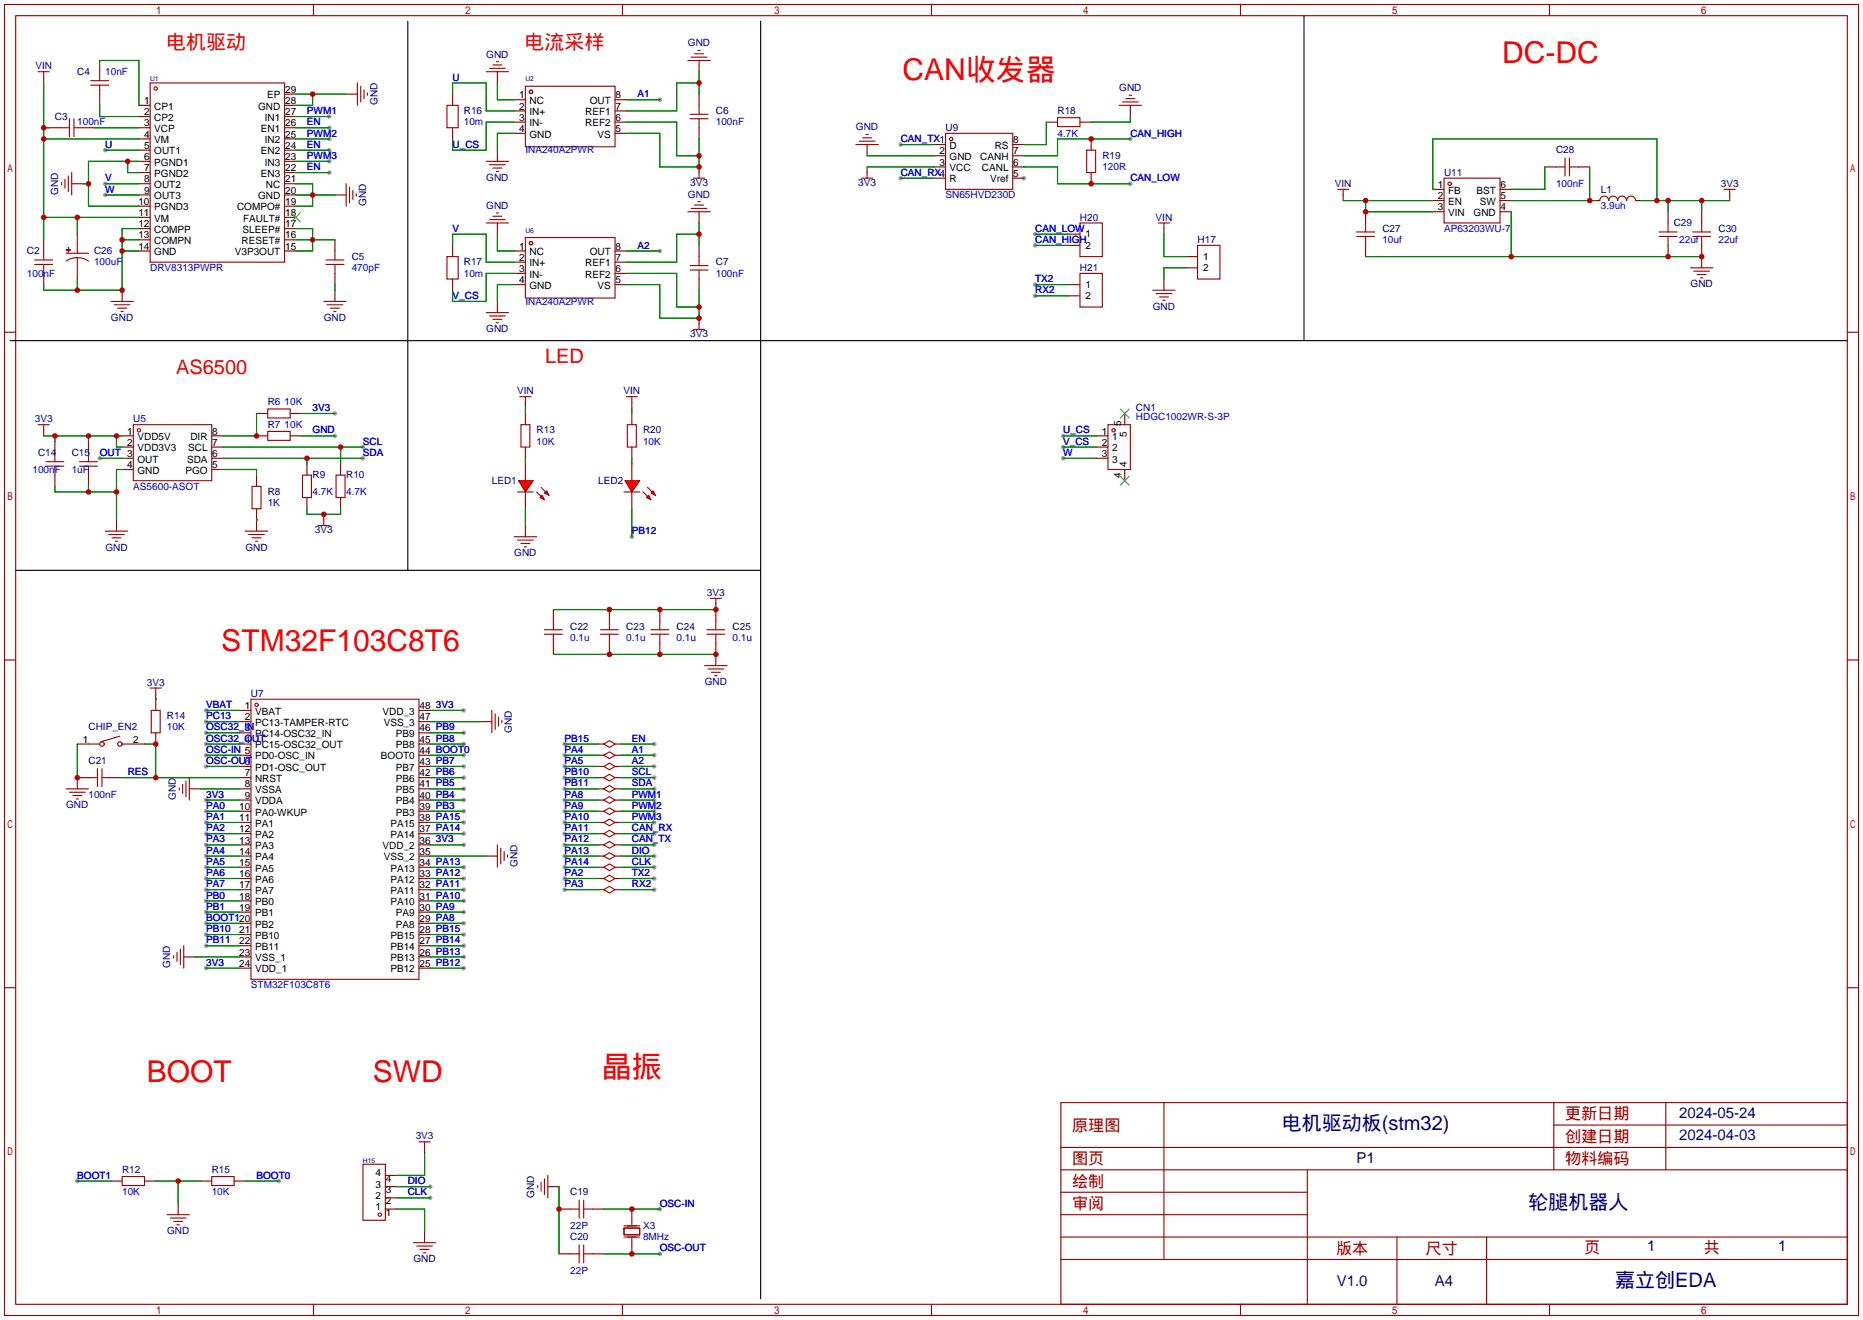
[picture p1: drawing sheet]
<svg xmlns="http://www.w3.org/2000/svg" width="422mm" height="299mm" viewBox="0 0 422 299" stroke-linecap="round" stroke-linejoin="round" font-family="sans-serif">
<g fill="#999">
<circle cx="232.2" cy="40.4" r=".51"/>
<circle cx="23.9" cy="34" r=".51"/>
<circle cx="23.9" cy="41.7" r=".51"/>
<circle cx="23.9" cy="44.2" r=".51"/>
<circle cx="74.7" cy="26.4" r=".51"/>
<circle cx="74.7" cy="29" r=".51"/>
<circle cx="74.7" cy="31.5" r=".51"/>
<circle cx="74.7" cy="34" r=".51"/>
<circle cx="74.7" cy="36.6" r=".51"/>
<circle cx="74.7" cy="39.1" r=".51"/>
<circle cx="149.6" cy="22.6" r=".51"/>
<circle cx="149.6" cy="56.9" r=".51"/>
<circle cx="75.9" cy="93.7" r=".51"/>
<circle cx="75.9" cy="98.8" r=".51"/>
<circle cx="82.3" cy="101.3" r=".51"/>
<circle cx="82.3" cy="103.9" r=".51"/>
<circle cx="241" cy="98.8" r=".51"/>
<circle cx="241" cy="101.3" r=".51"/>
<circle cx="241" cy="103.9" r=".51"/>
<circle cx="22.6" cy="103.9" r=".51"/>
<circle cx="46.7" cy="161" r=".51"/>
<circle cx="46.7" cy="163.6" r=".51"/>
<circle cx="46.7" cy="166.1" r=".51"/>
<circle cx="46.7" cy="168.7" r=".51"/>
<circle cx="46.7" cy="171.2" r=".51"/>
<circle cx="46.7" cy="173.7" r=".51"/>
<circle cx="46.7" cy="181.4" r=".51"/>
<circle cx="46.7" cy="183.9" r=".51"/>
<circle cx="46.7" cy="186.4" r=".51"/>
<circle cx="46.7" cy="189" r=".51"/>
<circle cx="46.7" cy="191.5" r=".51"/>
<circle cx="46.7" cy="206.8" r=".51"/>
<circle cx="46.7" cy="209.3" r=".51"/>
<circle cx="46.7" cy="211.8" r=".51"/>
<circle cx="46.7" cy="214.4" r=".51"/>
<circle cx="46.7" cy="219.5" r=".51"/>
<circle cx="105.2" cy="219.5" r=".51"/>
<circle cx="105.2" cy="216.9" r=".51"/>
<circle cx="105.2" cy="214.4" r=".51"/>
<circle cx="105.2" cy="211.8" r=".51"/>
<circle cx="105.2" cy="209.3" r=".51"/>
<circle cx="105.2" cy="206.8" r=".51"/>
<circle cx="105.2" cy="204.2" r=".51"/>
<circle cx="105.2" cy="201.7" r=".51"/>
<circle cx="105.2" cy="199.1" r=".51"/>
<circle cx="105.2" cy="196.6" r=".51"/>
<circle cx="105.2" cy="191.5" r=".51"/>
<circle cx="105.2" cy="189" r=".51"/>
<circle cx="105.2" cy="186.4" r=".51"/>
<circle cx="105.2" cy="183.9" r=".51"/>
<circle cx="105.2" cy="181.4" r=".51"/>
<circle cx="105.2" cy="176.3" r=".51"/>
<circle cx="105.2" cy="173.7" r=".51"/>
<circle cx="105.2" cy="171.2" r=".51"/>
<circle cx="105.2" cy="168.7" r=".51"/>
<circle cx="105.2" cy="166.1" r=".51"/>
<circle cx="105.2" cy="161" r=".51"/>
<circle cx="46.7" cy="194.1" r=".51"/>
<circle cx="46.7" cy="196.6" r=".51"/>
<circle cx="46.7" cy="199.1" r=".51"/>
<circle cx="46.7" cy="201.7" r=".51"/>
<circle cx="46.7" cy="204.2" r=".51"/>
<circle cx="105.2" cy="178.8" r=".51"/>
<circle cx="149.6" cy="274.1" r=".51"/>
<circle cx="149.6" cy="284.2" r=".51"/>
<circle cx="63.2" cy="267.7" r=".51"/>
<circle cx="17.5" cy="267.7" r=".51"/>
<circle cx="128" cy="194.1" r=".51"/>
<circle cx="128" cy="196.6" r=".51"/>
<circle cx="148.3" cy="194.1" r=".51"/>
<circle cx="148.3" cy="196.6" r=".51"/>
<circle cx="97.5" cy="269" r=".51"/>
<circle cx="97.5" cy="271.5" r=".51"/>
<circle cx="148.3" cy="171.2" r=".51"/>
<circle cx="148.3" cy="173.7" r=".51"/>
<circle cx="148.3" cy="176.3" r=".51"/>
<circle cx="148.3" cy="178.8" r=".51"/>
<circle cx="148.3" cy="183.9" r=".51"/>
<circle cx="148.3" cy="186.4" r=".51"/>
<circle cx="148.3" cy="168.7" r=".51"/>
<circle cx="128" cy="168.7" r=".51"/>
<circle cx="128" cy="171.2" r=".51"/>
<circle cx="128" cy="173.7" r=".51"/>
<circle cx="128" cy="176.3" r=".51"/>
<circle cx="128" cy="178.8" r=".51"/>
<circle cx="128" cy="181.4" r=".51"/>
<circle cx="128" cy="183.9" r=".51"/>
<circle cx="128" cy="186.4" r=".51"/>
<circle cx="148.3" cy="181.4" r=".51"/>
<circle cx="204.2" cy="32.8" r=".51"/>
<circle cx="204.2" cy="40.4" r=".51"/>
<circle cx="256.3" cy="31.5" r=".51"/>
<circle cx="256.3" cy="41.7" r=".51"/>
<circle cx="148.3" cy="189" r=".51"/>
<circle cx="148.3" cy="191.5" r=".51"/>
<circle cx="128" cy="189" r=".51"/>
<circle cx="128" cy="191.5" r=".51"/>
<circle cx="148.3" cy="199.1" r=".51"/>
<circle cx="148.3" cy="201.7" r=".51"/>
<circle cx="128" cy="199.1" r=".51"/>
<circle cx="128" cy="201.7" r=".51"/>
<circle cx="234.7" cy="53.1" r=".51"/>
<circle cx="234.7" cy="55.6" r=".51"/>
<circle cx="234.7" cy="64.5" r=".51"/>
<circle cx="234.7" cy="67.1" r=".51"/>
<circle cx="143.3" cy="121.7" r=".51"/>
</g>
<g fill="none" stroke="#a10000" stroke-width=".25">
<path d="M1 1h420.4v297.2h-420.4zM3.6 3.6h415.2v292.1h-415.2zM8.6 16.3h2.6M9.9 16.3v1.2M20.6 19.3h4M20.6 18.3h4M22.6 16.3v2M22.6 19.3v2M34 18.8h30.5v40.6h-30.5zM71.1 1v2.6M81 18.8v5.1M81.8 19.6v3.5"/>
<path d="M110.2 16.3h5.1M111 15.5h3.6M111.8 14.7h2M112.5 14h.5M119.1 19.6h20.3v13.7h-20.3zM141.1 1v2.6M156 13.7h5M156.7 13h3.6M157.5 12.2h2M158.2 11.4h.5M211.2 1v2.6M281.3 1v2.6"/>
<path d="M351.3 1v2.6M13.7 29h2M15.5 39.9v3.5M15.7 26.9v4.1M16.3 39.1v5.1M16.8 29h2M16.8 26.9v4.1M82.5 20.3v2.1M83.3 21.1v.5M110.2 36.6h5.1M111 37.3h3.6M111.8 38.1h2"/>
<path d="M112.5 38.9h.5M156.5 25.9h4M156.5 26.9h4M158.5 23.9v2M158.5 26.9v2.1M158.5 39.1v1.3M7.9 59.9h4M7.9 58.9h4M9.9 56.9v2M9.9 59.9v2.1M14 41.4v.5M14.7 40.6v2.1"/>
<path d="M73.9 59.9h4.1M73.9 58.9h4.1M75.9 56.9v2M75.9 59.9v2.1M78.5 41.7v5M79.2 42.4v3.6M80 43.2v2M80.8 43.9v.6M110.2 50.5h5.1M111 49.8h3.6M111.8 49h2M112.5 48.3h.5"/>
<path d="M119.1 53.8h20.3v13.8h-20.3zM156 48h5M156.7 47.2h3.6M157.2 40.4h2.6M157.5 46.5h2M158.2 45.7h.5M158.5 58.2v2M1 75.3h2.6M25.1 68.3h5.1M25.9 69.1h3.6M26.7 69.9h2M27.4 70.6h.5"/>
<path d="M73.4 68.3h5.1M74.2 69.1h3.5M74.9 69.9h2.1M75.7 70.6h.5M110.2 70.9h5.1M111 71.6h3.6M111.8 72.4h2M112.5 73.2h.5M156.5 60.2h4M156.5 61.2h4M157.2 74.7h2.6M158.5 61.2v2"/>
<path d="M158.5 73.4v1.3M418.8 75.3h2.6M8.6 96.3h2.6M9.9 96.3v1.2M30.2 96.3h17.8v12.7h-17.8zM60.7 92.7h5.1v2h-5.1zM60.7 97.8h5.1v2h-5.1zM117.9 89.9h2.5M118.1 96.3h2v5h-2zM119.1 89.9v1.3M10.4 105.7h4.1M10.4 104.6h4.1"/>
<path d="M12.4 102.6v2M12.4 105.7v2M18 105.7h4.1M18 104.6h4.1M20.1 102.6v2M20.1 105.7v2M57.1 110.2h2.1v5.1h-2.1zM68.6 107.7h2v5.1h-2zM72.1 119.1h2.6M73.4 117.9v1.2M76.2 107.7h2v5.1h-2zM117.3 111.5h3.6"/>
<path d="M23.9 120.4h5.1M24.6 121.2h3.6M25.4 121.9h2M26.2 122.7h.5M55.6 120.4h5.1M56.4 121.2h3.5M57.1 121.9h2.1M57.9 122.7h.5M1 149.6h2.6M418.8 149.6h2.6M1 223.9h2.6M418.8 223.9h2.6"/>
<path d="M240.5 249.9h178.3v45.8h-178.3zM263.9 249.9v35.6M352.3 249.9v15.3M352.3 255h66.5M377.7 249.9v15.3M240.5 270.3h55.9M240.5 265.2h178.3M240.5 275.3h55.9M240.5 260.1h178.3M296.4 265.2v30.5M71.1 295.7v2.5M141.1 295.7v2.5"/>
<path d="M211.2 295.7v2.5M240.5 285.5h178.3M240.5 280.4h178.3M281.3 295.7v2.5M316.7 280.4v15.3M337.1 280.4v15.3M351.3 295.7v2.5"/>
<circle cx="35.3" cy="20.1" r=".38"/>
<circle cx="120.4" cy="20.8" r=".38"/>
<circle cx="120.4" cy="55.1" r=".38"/>
<circle cx="31.5" cy="97.5" r=".38"/>
</g>
<g fill="none" stroke="#870000" stroke-width=".25">
<path d="M9.9 17.5v1.3M22.6 13.7v2.6M112.8 16.3v2.5M158.5 13.7v2.6M11.2 29h2.5M18.8 29h2.5M22.6 21.3v2.6M31.5 23.9h2.5M31.5 26.4h2.5M31.5 29h2.5M31.5 31.5h2.5M31.5 34h2.5"/>
<path d="M31.5 36.6h2.5M31.5 39.1h2.5M64.5 23.9h2.6M64.5 26.4h2.6M64.5 29h2.6M64.5 31.5h2.6M64.5 34h2.6M64.5 36.6h2.6M64.5 39.1h2.6M64.5 21.3h2.6M78.5 21.3h2.5M112.8 34v2.6"/>
<path d="M116.6 22.6h2.5M116.6 25.1h2.5M116.6 27.7h2.5M116.6 30.2h2.5M139.4 22.6h2.6M139.4 25.1h2.6M139.4 27.7h2.6M139.4 30.2h2.6M158.5 21.3v2.6M158.5 29v2.5M158.5 37.8v1.3M9.9 54.4v2.5"/>
<path d="M16.3 41.7h2.5M31.5 41.7h2.5M31.5 44.2h2.5M31.5 46.7h2.5M31.5 49.3h2.5M31.5 51.8h2.5M31.5 54.4h2.5M31.5 56.9h2.5M64.5 41.7h2.6M64.5 44.2h2.6M64.5 46.7h2.6M64.5 49.3h2.6"/>
<path d="M64.5 51.8h2.6M64.5 54.4h2.6M64.5 56.9h2.6M75.9 44.2h2.6M75.9 54.4v2.5M112.8 50.5v2.6M116.6 56.9h2.5M116.6 59.4h2.5M139.4 56.9h2.6M139.4 59.4h2.6M158.5 48v2.5M158.5 55.6v2.6"/>
<path d="M9.9 62v2.5M27.7 65.8v2.5M75.9 62v2.5M75.9 65.8v2.5M112.8 68.3v2.6M116.6 62h2.5M116.6 64.5h2.5M139.4 62h2.6M139.4 64.5h2.6M158.5 63.2v2.6M158.5 72.1v1.3M9.9 97.5v1.3"/>
<path d="M27.7 98.8h2.5M48 98.8h2.5M58.2 98.8h2.5M58.2 93.7h2.5M65.8 98.8h2.5M65.8 93.7h2.5M119.1 91.2v1.3M119.1 93.7v2.6M12.4 100.1v2.5M12.4 107.7v2.5M20.1 100.1v2.5M20.1 107.7v2.5"/>
<path d="M26.4 117.9v2.5M27.7 101.3h2.5M27.7 103.9h2.5M27.7 106.4h2.5M48 101.3h2.5M48 103.9h2.5M48 106.4h2.5M58.2 107.7v2.5M58.2 115.3v5.1M69.6 105.2v2.5M69.6 112.8v2.5M73.4 116.6v1.3"/>
<path d="M77.2 105.2v2.5M77.2 112.8v2.5M119.1 101.3v2.6"/>
</g>
<path d="M66 48.3l2.1 2M68.1 48.3l-2.1 2" fill="none" stroke="#3c3" stroke-width=".25"/>
<g fill="none" stroke="#008700" stroke-width=".25">
<path d="M9.9 18.8v35.6M22.6 13.7h8.9v10.2M112.8 18.8v3.8h3.8M158.5 18.8h-5.1v6.3h-11.4M158.5 16.3v5M9.9 29h1.3M9.9 31.5h21.6M21.3 29h10.2M22.6 23.9v2.5h8.9M23.9 34h7.6M29 36.6v2.5h2.5M31.5 36.6h-11.4v10.1h11.4"/>
<path d="M67.1 29h7.6M67.1 31.5h7.6M67.1 26.4h7.6M67.1 34h7.6M67.1 39.1h7.6M67.1 36.6h7.6M67.1 21.3h11.4M70.9 21.3v2.6h-3.8M102.6 21.3v-2.5h7.6v6.3h6.4M116.6 27.7h-6.4v6.3h-7.6v-2.5M116.6 30.2h-3.8v3.8M142 22.6h7.6"/>
<path d="M142 30.2h7.6v7.6h8.9v-6.3M142 27.7h11.4v7.6h5.1M9.9 49.3h21.6M17.5 49.3v3.8M18.8 41.7h1.3M23.9 41.7h7.6M23.9 44.2h7.6M27.7 56.9h3.8M27.7 54.4h3.8M31.5 51.8h-3.8v14h-17.8v-1.3M67.1 51.8h3.8v5.1h-3.8M67.1 54.4h8.8"/>
<path d="M67.1 41.7h3.8v5h-3.8M67.1 44.2h8.8M102.6 55.6v-2.5h7.6v6.3h6.4M112.8 53.1v3.8h3.8M142 56.9h7.6M158.5 50.5v5.1M158.5 53.1h-5.1v6.3h-11.4M17.5 63.2v2.6M75.9 64.5v1.3M116.6 64.5h-3.8v3.8M116.6 62h-6.4v6.3h-7.6v-2.5M142 64.5h7.6v7.6h8.9v-6.3"/>
<path d="M142 62h11.4v7.6h5.1M9.9 98.8h17.8M12.4 98.8v1.3M20.1 98.8v1.3M26.4 98.8v2.5h1.3M58.2 93.7v5.1h-7.7M68.3 98.8h7.6M68.3 93.7h7.6M119.1 92.5v1.2M12.4 110.2v1.3h14M20.1 110.2v1.3M27.7 106.4h-1.3v11.5"/>
<path d="M50.5 101.3h31.8M50.5 106.4h7.7v1.3M50.5 103.9h31.8M58.2 117.9h.1M69.6 115.3v1.3h7.6v-1.3M69.6 103.9v1.3M77.2 101.3v3.9"/>
</g>
<path d="M92.5 4.8v72.4h-90.2M172.5 4.8v72.4h-80v52.1h-88.9M172.5 77.2h123.2" fill="none" stroke="#000" stroke-width=".25"/>
<g fill="#f00" stroke="#a10000" stroke-width=".25">
<path d="M117.6 109h3.3l-1.8 2.5z"/>
<path d="M124 111.3l.5 1-1.1-.5z"/>
<path d="M122.4 112.8l.5-.5 .5 1z"/>
</g>
<g fill="none" stroke="#a10000" stroke-width=".25">
<path d="M101.3 23.9h2.6v5.1h-2.6zM194.1 32.8h5M194.8 32h3.6M195.6 31.2h2M196.3 30.5h.5M196.6 39.1v1.3M214.4 30.2h15.2v12.7h-15.2zM239.8 26.7h5.1v2h-5.1zM246.4 34h2v5.1h-2zM253.7 23.9h5.1M254.5 23.1h3.6M255.3 22.4h2"/>
<path d="M256 21.6h.5M352.8 37.8h2M354.8 35.8v4.1M355.9 35.8v4.1M355.9 37.8h2M15 56.6l1 .1zM15 59.2a4.6 4.6 0 0 1 5.1 0M15 57.4h5.1M15.5 56.1v1.1zM101.3 58.2h2.6v5h-2.6zM195.3 40.4h2.6M244.9 50.5h5v7.7h-5z"/>
<path d="M262.6 50.5h2.6M263.9 50.5v1.3M271.5 55.6h5.1v7.6h-5.1zM303.3 42.9h2.5M304.5 42.9v1.3M307.6 53.6h4.1M307.6 52.6h4.1M309.6 50.5v2.1M309.6 53.6v2M327.4 40.4h12.7v10.1h-12.7zM362.7 45.5a1.02 1.02 0 0 1 1-1.1 1.02 1.02 0 0 1 1 1.1 1.02 1.02 0 0 1 1.1-1.1 1.02 1.02 0 0 1 1 1.1 1.02 1.02 0 0 1 1-1 1.02 1.02 0 0 1 1 1 1.02 1.02 0 0 1 1-1.1 1.02 1.02 0 0 1 1 1.1M376.2 53.6h4"/>
<path d="M376.2 52.6h4M378.2 50.5v2.1M378.2 53.6v2M383.8 53.6h4.1M383.8 52.6h4.1M385.8 50.5v2.1M385.8 53.6v2M390.9 42.9h2.5M392.2 42.9v1.3M244.9 62h5v7.6h-5zM261.4 65.8h5M262.1 66.5h3.6"/>
<path d="M262.9 67.3h2M263.7 68.1h.5M383.3 60.7h5.1M384 61.5h3.6M384.8 62.2h2M385.6 63h.5M142 89.9h2.5M142.2 96.3h2.1v5h-2.1zM143.3 89.9v1.3M251.2 96.3h5.1v10.1h-5.1zM121.7 111.5l1 1M122.7 110.5l1 1"/>
<path d="M141.5 111.5h3.5M116.6 121.7h5.1M117.3 122.4h3.6M118.1 123.2h2M118.9 124h.5M161 135.6h2.6M162.3 135.6v1.3M34 156h2.6M35.3 156v1.2M56.9 158.5h38.1v63.5h-38.1zM123.4 143.8h4.1M123.4 142.7h4.1"/>
<path d="M125.5 140.7v2M125.5 143.8v2M136.1 143.8h4.1M136.1 142.7h4.1M138.2 140.7v2M138.2 143.8v2M147.6 143.8h4M147.6 142.7h4M149.6 140.7v2M149.6 143.8v2M159.8 150.9h5M160.3 143.8h4"/>
<path d="M160.3 142.7h4M160.5 151.6h3.6M161.3 152.4h2M162.1 153.2h.5M162.3 140.7v2M162.3 143.8v2M15 178.8h5.1M15.7 179.6h3.6M20.1 176.3h2M20.1 168.7h2.5M22.1 174.2v4.1M23.1 176.3h2"/>
<path d="M23.1 174.2v4.1M27.2 166.9l-4.3 1.2M27.7 168.7h2.5M34.3 161h2v5.1h-2zM40.6 178.6v.5M41.4 177.8v2M42.2 177v3.6M42.9 176.3v5.1M111.5 161v5.1M112.3 161.8v3.6M113 162.6v2M113.8 163.3v.5"/>
<path d="M136.9 168.7l1.3-.8 1.2 .8-1.2 .7zM136.9 171.2l1.3-.8 1.2 .8-1.2 .8zM136.9 173.7l1.3-.7 1.2 .7-1.2 .8zM136.9 176.3l1.3-.8 1.2 .8-1.2 .7zM136.9 178.8l1.3-.7 1.2 .7-1.2 .8zM16.5 180.3h2M17.3 181.1h.5M112.8 191.5v5.1M113.5 192.3v3.5M114.3 193v2.1M115.1 193.8v.5M136.9 194.1l1.3-.8 1.2 .8-1.2 .7z"/>
<path d="M136.9 196.6l1.3-.8 1.2 .8-1.2 .8zM136.9 181.4l1.3-.8 1.2 .8-1.2 .7zM136.9 183.9l1.3-.8 1.2 .8-1.2 .8zM136.9 186.4l1.3-.7 1.2 .7-1.2 .8zM136.9 189l1.3-.8 1.2 .8-1.2 .7zM136.9 191.5l1.3-.7 1.2 .7-1.2 .8zM136.9 199.1l1.3-.7 1.2 .7-1.2 .8zM39.4 216.7v.5M40.1 215.9v2M40.9 215.1v3.6M41.7 214.4v5.1M136.9 201.7l1.3-.8 1.2 .8-1.2 .7z"/>
<path d="M95 258.8h2.5M96.3 258.8v1.3M27.7 266.7h5.1v2h-5.1zM37.8 275.3h5.1M38.6 276.1h3.6M39.4 276.9h2M40.1 277.6h.5M48 266.7h5.1v2h-5.1zM82.3 263.9h5.1v12.7h-5.1zM121.9 268.7v.5M122.7 268v2M123.4 267.2v3.6"/>
<path d="M124.2 266.4v5.1M129.3 274.1h2M131.3 272v4.1M132.3 272v4.1M132.3 274.1h2.1M141.5 278.4h3.5v1.5h-3.5zM141.5 277.9h3.5M143.3 276.6v1M93.7 281.7h5.1M94.5 282.4h3.5M95.2 283.2h2.1M96 284h.5"/>
<path d="M129.3 284.2h2M131.3 282.2v4.1M132.3 282.2v4.1M132.3 284.2h2.1M141.5 280.4h3.5M143.3 280.7v1"/>
<circle cx="215.6" cy="31.5" r=".38"/>
<circle cx="328.7" cy="41.7" r=".38"/>
<circle cx="252.5" cy="97.5" r=".38"/>
<circle cx="58.2" cy="159.8" r=".38"/>
<circle cx="23.1" cy="168.7" r=".51"/>
<circle cx="27.2" cy="168.7" r=".51"/>
<circle cx="86.1" cy="275.3" r=".38"/>
</g>
<g fill="none" stroke="#870000" stroke-width=".25">
<path d="M102.6 21.3v2.6M102.6 29v2.5M196.6 32.8v2.5M196.6 37.8v1.3M211.8 32.8h2.6M211.8 35.3h2.6M211.8 37.8h2.6M229.6 32.8h2.6M229.6 35.3h2.6M229.6 37.8h2.6M237.2 27.7h2.6M244.9 27.7h2.5"/>
<path d="M247.4 31.5v2.5M247.4 39.1v2.6M256.3 23.9v2.5M350.3 37.8h2.5M357.9 37.8h2.5M17.5 53.1v4.3M17.5 58.4v4.8M102.6 55.6v2.6M211.8 40.4h2.6M229.6 40.4h2.6M242.3 53.1h2.6M242.3 55.6h2.6"/>
<path d="M263.9 51.8v1.3M269 58.2h2.5M304.5 44.2v1.3M309.6 48v2.5M309.6 55.6v2.6M324.9 42.9h2.5M324.9 45.5h2.5M324.9 48h2.5M340.1 42.9h2.5M340.1 45.5h2.5M340.1 48h2.5M361.7 45.5h1"/>
<path d="M370.8 45.5h1.1M378.2 48v2.5M378.2 55.6v2.6M385.8 48v2.5M385.8 55.6v5.1M392.2 44.2v1.3M102.6 63.2v2.6M242.3 64.5h2.6M242.3 67.1h2.6M263.9 63.2v2.6M269 60.7h2.5M143.3 91.2v1.3"/>
<path d="M143.3 93.7v2.6M248.7 98.8h2.5M255 93.7v2.6M119.1 105.2v3.8M119.1 111.5v3.8M119.1 119.1v2.6M143.3 101.3v2.6M248.7 101.3h2.5M248.7 103.9h2.5M255 106.4v2.6M125.5 138.2v2.5M138.2 138.2v2.5"/>
<path d="M149.6 138.2v2.5M162.3 136.9v3.8M35.3 157.2v3.8M125.5 145.8v2.5M138.2 145.8v2.5M149.6 145.8v2.5M162.3 145.8v5.1M17.5 168.7h2.6M20.1 176.3h-2.6v2.5M25.1 176.3h2.6M30.2 168.7h2.6M35.3 166.1v2.6"/>
<path d="M42.9 178.8h2.6M54.4 161h2.5M54.4 163.6h2.5M54.4 166.1h2.5M54.4 168.7h2.5M54.4 171.2h2.5M54.4 173.7h2.5M54.4 176.3h2.5M54.4 178.8h2.5M95 161h2.5M95 163.6h2.5M95 166.1h2.5"/>
<path d="M95 168.7h2.5M95 171.2h2.5M95 173.7h2.5M95 176.3h2.5M95 178.8h2.5M109 163.6h2.5M135.6 168.7h1.3M135.6 171.2h1.3M135.6 173.7h1.3M135.6 176.3h1.3M135.6 178.8h1.3M139.4 168.7h1.3"/>
<path d="M139.4 171.2h1.3M139.4 173.7h1.3M139.4 176.3h1.3M139.4 178.8h1.3M54.4 181.4h2.5M54.4 183.9h2.5M54.4 186.4h2.5M54.4 189h2.5M54.4 191.5h2.5M54.4 194.1h2.5M54.4 196.6h2.5M54.4 199.1h2.5"/>
<path d="M95 181.4h2.5M95 183.9h2.5M95 186.4h2.5M95 189h2.5M95 191.5h2.5M95 194.1h2.5M95 196.6h2.5M95 199.1h2.5M110.2 194.1h2.6M135.6 181.4h1.3M135.6 183.9h1.3M135.6 186.4h1.3"/>
<path d="M135.6 189h1.3M135.6 191.5h1.3M135.6 194.1h1.3M135.6 196.6h1.3M135.6 199.1h1.3M139.4 181.4h1.3M139.4 183.9h1.3M139.4 186.4h1.3M139.4 189h1.3M139.4 191.5h1.3M139.4 194.1h1.3M139.4 196.6h1.3"/>
<path d="M139.4 199.1h1.3M41.7 216.9h2.5M54.4 201.7h2.5M54.4 204.2h2.5M54.4 206.8h2.5M54.4 209.3h2.5M54.4 211.8h2.5M54.4 214.4h2.5M54.4 216.9h2.5M54.4 219.5h2.5M95 201.7h2.5M95 204.2h2.5"/>
<path d="M95 206.8h2.5M95 209.3h2.5M95 211.8h2.5M95 214.4h2.5M95 216.9h2.5M95 219.5h2.5M135.6 201.7h1.3M139.4 201.7h1.3M25.1 267.7h2.6M32.8 267.7h2.5M40.4 272.8v2.5M45.5 267.7h2.5"/>
<path d="M53.1 267.7h2.5M87.4 274.1h2.5M87.4 269h2.5M87.4 271.5h2.5M87.4 266.4h2.5M96.3 260.1v1.3M96.3 279.1v2.6M124.2 269h2.5M126.7 274.1h2.6M134.4 274.1h2.5M143.3 274.1v2.5M126.7 284.2h2.6"/>
<path d="M134.4 284.2h2.5M143.3 281.7v2.5"/>
</g>
<g fill="none" stroke="#008700" stroke-width=".25">
<path d="M196.6 35.3h15.2M196.6 37.8h15.2M204.2 32.8h7.6M232.2 37.8h7.6v3.9h16.5M237.2 27.7v5.1h-5M256.3 31.5h-16.5v3.8h-7.6M256.3 26.4v1.3h-8.9M350.3 37.8v5.1h-7.7M360.4 37.8v7.7M204.2 40.4h7.6M234.7 53.1h7.6M234.7 55.6h7.6"/>
<path d="M263.9 53.1v5.1h5.1M304.5 45.5h20.4M309.6 58.2h76.2M309.6 45.5v2.5h15.3M324.9 42.9v-11.4h50.8v14M342.6 45.5h19.1M342.6 48v10.2M371.9 45.5h20.3M378.2 45.5v2.5M385.8 45.5v2.5M234.7 64.5h7.6M234.7 67.1h7.6"/>
<path d="M269 60.7h-5.1v2.5M143.3 92.5v1.2M241 98.8h7.7M22.6 103.9h5.1M119.1 103.9v1.3M119.1 115.3v3.8M241 101.3h7.7M241 103.9h7.7M125.5 138.2h36.8M35.3 158.5h.1M125.5 148.3h36.8M17.5 168.7v7.6"/>
<path d="M27.7 176.3h26.7M32.8 168.7h2.5v7.6M45.5 178.8h8.9M46.7 163.6h7.7M46.7 168.7h7.7M46.7 161h7.7M46.7 166.1h7.7M46.7 171.2h7.7M46.7 173.7h7.7M97.5 178.8h7.7M97.5 163.6h11.5M97.5 176.3h7.7"/>
<path d="M97.5 168.7h7.7M97.5 161h7.7M97.5 166.1h7.7M97.5 171.2h7.7M97.5 173.7h7.7M128 178.8h7.6M128 176.3h7.6M128 168.7h7.6M128 171.2h7.6M128 173.7h7.6M140.7 178.8h7.6M140.7 176.3h7.6"/>
<path d="M140.7 168.7h7.6M140.7 171.2h7.6M140.7 173.7h7.6M46.7 194.1h7.7M46.7 181.4h7.7M46.7 183.9h7.7M46.7 186.4h7.7M46.7 189h7.7M46.7 191.5h7.7M46.7 199.1h7.7M46.7 196.6h7.7M97.5 194.1h12.7"/>
<path d="M97.5 181.4h7.7M97.5 183.9h7.7M97.5 186.4h7.7M97.5 189h7.7M97.5 191.5h7.7M97.5 199.1h7.7M97.5 196.6h7.7M128 194.1h7.6M128 181.4h7.6M128 183.9h7.6M128 186.4h7.6M128 189h7.6"/>
<path d="M128 191.5h7.6M128 199.1h7.6M128 196.6h7.6M140.7 194.1h7.6M140.7 181.4h7.6M140.7 183.9h7.6M140.7 186.4h7.6M140.7 189h7.6M140.7 191.5h7.6M140.7 199.1h7.6M140.7 196.6h7.6M44.2 216.9h10.2"/>
<path d="M46.7 206.8h7.7M46.7 209.3h7.7M46.7 211.8h7.7M46.7 214.4h7.7M46.7 219.5h7.7M46.7 204.2h7.7M46.7 201.7h7.7M97.5 216.9h7.7M97.5 206.8h7.7M97.5 209.3h7.7M97.5 211.8h7.7M97.5 214.4h7.7"/>
<path d="M97.5 219.5h7.7M97.5 204.2h7.7M97.5 201.7h7.7M128 201.7h7.6M140.7 201.7h7.6M17.5 267.7h7.6M35.3 267.7h10.2M40.4 267.7v5.1M55.6 267.7h7.6M89.9 274.1h6.4v5M89.9 269h7.6M89.9 271.5h7.6"/>
<path d="M96.3 261.4v5h-6.4M126.7 269v15.2M136.9 274.1h12.7M136.9 284.2h12.7"/>
</g>
<path d="M295.7 3.6v73.6h123.1M172.5 77.2v52.1h-80M172.5 129.3v165.1" fill="none" stroke="#000" stroke-width=".25"/>
<path d="M254 92.7l2 2M256 92.7l-2 2M254 108l2 2M256 108l-2 2" fill="none" stroke="#3c3" stroke-width=".25"/>
<g fill="#f00" stroke="#a10000" stroke-width=".25">
<path d="M141.7 109h3.3l-1.7 2.5z"/>
<path d="M147.6 111.8l.5-.5 .5 1z"/>
<path d="M146.6 112.8l.5-.5 .5 1z"/>
</g>
<path d="M145.8 111.5l1 1M146.8 110.5l1 1" fill="none" stroke="#a10000" stroke-width=".25"/>
<path d="M143.3 105.2v3.8M143.3 111.5v3.8" fill="none" stroke="#870000" stroke-width=".25"/>
<path d="M143.3 103.9v1.3M143.3 115.3v6.4" fill="none" stroke="#008700" stroke-width=".25"/>
<g fill="#c00">
<circle cx="27.7" cy="56.9" r=".63"/>
<circle cx="27.7" cy="54.4" r=".63"/>
<circle cx="27.7" cy="65.8" r=".63"/>
<circle cx="17.5" cy="65.8" r=".63"/>
<circle cx="9.9" cy="29" r=".63"/>
<circle cx="9.9" cy="31.5" r=".63"/>
<circle cx="9.9" cy="49.3" r=".63"/>
<circle cx="17.5" cy="49.3" r=".63"/>
<circle cx="20.1" cy="41.7" r=".63"/>
<circle cx="29" cy="36.6" r=".63"/>
<circle cx="70.9" cy="21.3" r=".63"/>
<circle cx="70.9" cy="44.2" r=".63"/>
<circle cx="70.9" cy="54.4" r=".63"/>
<circle cx="158.5" cy="37.8" r=".63"/>
<circle cx="158.5" cy="35.3" r=".63"/>
<circle cx="158.5" cy="18.8" r=".63"/>
<circle cx="158.5" cy="69.6" r=".63"/>
<circle cx="158.5" cy="72.1" r=".63"/>
<circle cx="158.5" cy="53.1" r=".63"/>
<circle cx="12.4" cy="98.8" r=".63"/>
<circle cx="20.1" cy="98.8" r=".63"/>
<circle cx="26.4" cy="98.8" r=".63"/>
<circle cx="26.4" cy="111.5" r=".63"/>
<circle cx="20.1" cy="111.5" r=".63"/>
<circle cx="58.2" cy="98.8" r=".63"/>
<circle cx="77.2" cy="101.3" r=".63"/>
<circle cx="69.6" cy="103.9" r=".63"/>
<circle cx="73.4" cy="116.6" r=".63"/>
<circle cx="17.5" cy="176.3" r=".63"/>
<circle cx="35.3" cy="168.7" r=".63"/>
<circle cx="35.3" cy="176.3" r=".63"/>
<circle cx="138.2" cy="148.3" r=".63"/>
<circle cx="149.6" cy="148.3" r=".63"/>
<circle cx="162.3" cy="148.3" r=".63"/>
<circle cx="138.2" cy="138.2" r=".63"/>
<circle cx="149.6" cy="138.2" r=".63"/>
<circle cx="162.3" cy="138.2" r=".63"/>
<circle cx="126.7" cy="274.1" r=".63"/>
<circle cx="143.3" cy="274.1" r=".63"/>
<circle cx="143.3" cy="284.2" r=".63"/>
<circle cx="247.4" cy="31.5" r=".63"/>
<circle cx="247.4" cy="41.7" r=".63"/>
<circle cx="40.4" cy="267.7" r=".63"/>
<circle cx="309.6" cy="45.5" r=".63"/>
<circle cx="309.6" cy="48" r=".63"/>
<circle cx="360.4" cy="45.5" r=".63"/>
<circle cx="342.6" cy="58.2" r=".63"/>
<circle cx="378.2" cy="58.2" r=".63"/>
<circle cx="385.8" cy="58.2" r=".63"/>
<circle cx="375.7" cy="45.5" r=".63"/>
<circle cx="378.2" cy="45.5" r=".63"/>
<circle cx="385.8" cy="45.5" r=".63"/>
</g>
<g font-size="6.8" fill="#f00">
<text x="340.6" y="14.2">DC-DC</text>
<text x="204.6" y="18">CAN收发器</text>
<text x="50.2" y="147.6">STM32F103C8T6</text>
<text x="33.3" y="245.4">BOOT</text>
<text x="84.5" y="245.4">SWD</text>
<text x="136.5" y="244.1">晶振</text>
</g>
<g font-size="4.5" fill="#f00">
<text x="37.7" y="11.1">电机驱动</text>
<text x="118.9" y="11.1">电流采样</text>
<text x="123.6" y="82.2">LED</text>
<text x="39.9" y="84.7">AS6500</text>
</g>
<g font-size="4.5" fill="#000080">
<text x="290.6" y="256.2">电机驱动板(stm32)</text>
<text x="346.5" y="274">轮腿机器人</text>
<text x="366.2" y="291.8">嘉立创EDA</text>
</g>
<g font-size="3.7" fill="#a00000">
<text x="243.1" y="256.3">原理图</text>
<text x="354.8" y="253.7">更新日期</text>
<text x="243.1" y="263.9">图页</text>
<text x="354.8" y="258.8">创建日期</text>
<text x="354.8" y="263.9">物料编码</text>
<text x="243.1" y="269">绘制</text>
<text x="243.1" y="274">审阅</text>
<text x="302.9" y="284.2">版本</text>
<text x="323.2" y="284.2">尺寸</text>
<text x="359.2" y="283.9">页</text>
<text x="386.3" y="283.9">共</text>
</g>
<g font-size="3.4" fill="#000080">
<text x="380.7" y="253.4">2024-05-24</text>
<text x="307.5" y="263.5">P1</text>
<text x="380.7" y="258.4">2024-04-03</text>
<text x="373.5" y="283.6">1</text>
<text x="403.2" y="283.6">1</text>
<text x="303.1" y="291.5">V1.0</text>
<text x="325.3" y="291.5">A4</text>
</g>
<g font-size="2.3" fill="#000080">
<text x="156" y="10.5">GND</text>
<text x="8" y="15.7">VIN</text>
<text x="17.5" y="17">C4</text>
<text x="110.3" y="13">GND</text>
<text x="85.6" y="23.9" transform="rotate(-90 85.6 23.9)">GND</text>
<text x="253.8" y="20.7">GND</text>
<text x="12.4" y="27.1">C3</text>
<text x="105.2" y="25.9">R16</text>
<text x="162.3" y="25.9">C6</text>
<text x="194.1" y="29.5">GND</text>
<text x="214.4" y="29.7">U9</text>
<text x="239.8" y="25.9">R18</text>
<text x="352.8" y="34.8">C28</text>
<text x="110.3" y="41">GND</text>
<text x="249.9" y="36">R19</text>
<text x="327.4" y="39.8">U11</text>
<text x="13.2" y="44.2" transform="rotate(-90 13.2 44.2)">GND</text>
<text x="83" y="46.7" transform="rotate(-90 83 46.7)">GND</text>
<text x="110.3" y="47.3">GND</text>
<text x="156" y="44.8">GND</text>
<text x="156.5" y="42.1">3V3</text>
<text x="194.6" y="42.1">3V3</text>
<text x="302.7" y="42.4">VIN</text>
<text x="363" y="43.7">L1</text>
<text x="390.2" y="42.4">3V3</text>
<text x="244.9" y="50">H20</text>
<text x="262" y="50">VIN</text>
<text x="313.4" y="52.5">C27</text>
<text x="379.5" y="51.3">C29</text>
<text x="389.6" y="52.5">C30</text>
<text x="6.1" y="57.6">C2</text>
<text x="21.3" y="57.6">C26</text>
<text x="79.8" y="58.9">C5</text>
<text x="271.5" y="55.1">H17</text>
<text x="105.2" y="60.2">R17</text>
<text x="162.3" y="60.2">C7</text>
<text x="244.9" y="61.4">H21</text>
<text x="383.3" y="65.1">GND</text>
<text x="261.4" y="70.2">GND</text>
<text x="25.2" y="72.7">GND</text>
<text x="73.4" y="72.7">GND</text>
<text x="110.3" y="75.3">GND</text>
<text x="156.5" y="76.4">3V3</text>
<text x="117.2" y="89.4">VIN</text>
<text x="141.4" y="89.4">VIN</text>
<text x="7.9" y="95.7">3V3</text>
<text x="30.2" y="95.7">U5</text>
<text x="60.7" y="91.9">R6</text>
<text x="257.6" y="93.2">CN1</text>
<text x="60.7" y="97">R7</text>
<text x="121.7" y="98.3">R13</text>
<text x="145.8" y="98.3">R20</text>
<text x="8.6" y="103.3">C14</text>
<text x="16.3" y="103.3">C15</text>
<text x="60.7" y="112.2">R8</text>
<text x="70.9" y="108.4">R9</text>
<text x="78.5" y="108.4">R10</text>
<text x="111.5" y="109.7">LED1</text>
<text x="135.6" y="109.7">LED2</text>
<text x="23.9" y="124.8">GND</text>
<text x="55.6" y="124.8">GND</text>
<text x="71.4" y="120.9">3V3</text>
<text x="116.6" y="126.1">GND</text>
<text x="160.3" y="135.1">3V3</text>
<text x="129.3" y="142.7">C22</text>
<text x="142" y="142.7">C23</text>
<text x="153.4" y="142.7">C24</text>
<text x="166.1" y="142.7">C25</text>
<text x="33.3" y="155.4">3V3</text>
<text x="159.8" y="155.3">GND</text>
<text x="56.9" y="158">U7</text>
<text x="20.1" y="165.6">CHIP_EN2</text>
<text x="37.8" y="163">R14</text>
<text x="116" y="166.1" transform="rotate(-90 116 166.1)">GND</text>
<text x="20.1" y="173.2">C21</text>
<text x="15" y="183.2">GND</text>
<text x="39.8" y="181.3" transform="rotate(-90 39.8 181.3)">GND</text>
<text x="117.3" y="196.6" transform="rotate(-90 117.3 196.6)">GND</text>
<text x="38.6" y="219.4" transform="rotate(-90 38.6 219.4)">GND</text>
<text x="94.2" y="258.3">3V3</text>
<text x="27.7" y="265.9">R12</text>
<text x="48" y="265.9">R15</text>
<text x="121.1" y="271.5" transform="rotate(-90 121.1 271.5)">GND</text>
<text x="129.3" y="271">C19</text>
<text x="37.9" y="279.7">GND</text>
<text x="129.3" y="281.1">C20</text>
<text x="145.8" y="278.6">X3</text>
<text x="93.7" y="286.1">GND</text>
</g>
<g font-size="2.3" fill="#00f">
<text x="23.9" y="17">10nF</text>
<text x="102.6" y="18.3">U</text>
<text x="144.5" y="22.1">A1</text>
<text x="17.5" y="28.4">100nF</text>
<text x="69.6" y="25.9">PWM1</text>
<text x="69.6" y="28.4">EN</text>
<text x="105.2" y="28.4">10m</text>
<text x="162.3" y="28.4">100nF</text>
<text x="23.9" y="33.5">U</text>
<text x="69.6" y="31">PWM2</text>
<text x="69.6" y="33.5">EN</text>
<text x="102.6" y="33.5">U_CS</text>
<text x="119.1" y="34.8">INA240A2PWR</text>
<text x="204.2" y="32.2">CAN_TX1</text>
<text x="239.8" y="31">4.7K</text>
<text x="256.3" y="31">CAN_HIGH</text>
<text x="23.9" y="41.1">V</text>
<text x="69.6" y="36">PWM3</text>
<text x="69.6" y="38.6">EN</text>
<text x="204.2" y="39.8">CAN_RX4</text>
<text x="249.9" y="38.6">120R</text>
<text x="256.3" y="41.1">CAN_LOW</text>
<text x="23.9" y="43.7">W</text>
<text x="214.4" y="44.9">SN65HVD230D</text>
<text x="352.8" y="42.4">100nF</text>
<text x="363" y="47.5">3.9uh</text>
<text x="102.6" y="52.5">V</text>
<text x="234.7" y="52.5">CAN_LOW</text>
<text x="327.4" y="52.5">AP63203WU-7</text>
<text x="144.5" y="56.4">A2</text>
<text x="234.7" y="55.1">CAN_HIGH</text>
<text x="313.4" y="55.1">10uf</text>
<text x="380.7" y="55.1">22uf</text>
<text x="389.6" y="55.1">22uf</text>
<text x="6.1" y="62.7">100nF</text>
<text x="21.3" y="60.2">100uF</text>
<text x="34" y="61.4">DRV8313PWPR</text>
<text x="79.8" y="61.4">470pF</text>
<text x="105.2" y="62.7">10m</text>
<text x="162.3" y="62.7">100nF</text>
<text x="234.7" y="64">TX2</text>
<text x="102.6" y="67.8">V_CS</text>
<text x="119.1" y="69.1">INA240A2PWR</text>
<text x="234.7" y="66.5">RX2</text>
<text x="64.5" y="91.9">10K</text>
<text x="70.9" y="93.2">3V3</text>
<text x="257.6" y="95.2">HDGC1002WR-S-3P</text>
<text x="64.5" y="97">10K</text>
<text x="70.9" y="98.3">GND</text>
<text x="82.3" y="100.8">SCL</text>
<text x="121.7" y="100.8">10K</text>
<text x="145.8" y="100.8">10K</text>
<text x="241" y="98.3">U_CS</text>
<text x="241" y="100.8">V_CS</text>
<text x="7.4" y="107.2">100nF</text>
<text x="16.3" y="107.2">1uF</text>
<text x="22.6" y="103.3">OUT 3</text>
<text x="82.3" y="103.3">SDA</text>
<text x="241" y="103.3">W</text>
<text x="30.2" y="111">AS5600-ASOT</text>
<text x="70.9" y="112.2">4.7K</text>
<text x="78.5" y="112.2">4.7K</text>
<text x="60.7" y="114.8">1K</text>
<text x="143.3" y="121.1">PB12</text>
<text x="129.3" y="145.3">0.1u</text>
<text x="142" y="145.3">0.1u</text>
<text x="153.4" y="145.3">0.1u</text>
<text x="166.1" y="145.3">0.1u</text>
<text x="46.7" y="160.5">VBAT</text>
<text x="98.8" y="160.5">3V3</text>
<text x="37.8" y="165.6">10K</text>
<text x="46.7" y="163">PC13</text>
<text x="46.7" y="165.6">OSC32_IN</text>
<text x="46.7" y="168.1">OSC32_OUT</text>
<text x="46.7" y="170.7">OSC-IN 5</text>
<text x="46.7" y="173.2">OSC-OUT</text>
<text x="128" y="168.1">PB15</text>
<text x="128" y="170.7">PA4</text>
<text x="128" y="173.2">PA5</text>
<text x="143.3" y="170.7">A1</text>
<text x="143.3" y="173.2">A2</text>
<text x="143.3" y="168.1">EN</text>
<text x="29" y="175.7">RES</text>
<text x="128" y="175.7">PB10</text>
<text x="128" y="178.3">PB11</text>
<text x="143.3" y="175.7">SCL</text>
<text x="143.3" y="178.3">SDA</text>
<text x="20.1" y="180.8">100nF</text>
<text x="46.7" y="180.8">3V3</text>
<text x="46.7" y="183.4">PA0</text>
<text x="46.7" y="185.9">PA1</text>
<text x="128" y="180.8">PA8</text>
<text x="128" y="183.4">PA9</text>
<text x="128" y="185.9">PA10</text>
<text x="143.3" y="183.4">PWM2</text>
<text x="143.3" y="185.9">PWM3</text>
<text x="143.3" y="180.8">PWM1</text>
<text x="46.7" y="188.4">PA2</text>
<text x="46.7" y="191">PA3</text>
<text x="98.8" y="191">3V3</text>
<text x="128" y="188.4">PA11</text>
<text x="128" y="191">PA12</text>
<text x="143.3" y="188.4">CAN_RX</text>
<text x="143.3" y="191">CAN_TX</text>
<text x="46.7" y="193.5">PA4</text>
<text x="46.7" y="196.1">PA5</text>
<text x="128" y="193.5">PA13</text>
<text x="128" y="196.1">PA14</text>
<text x="143.3" y="193.5">DIO</text>
<text x="143.3" y="196.1">CLK</text>
<text x="46.7" y="198.6">PA6</text>
<text x="46.7" y="201.1">PA7</text>
<text x="46.7" y="203.7">PB0</text>
<text x="128" y="198.6">PA2</text>
<text x="128" y="201.1">PA3</text>
<text x="143.3" y="198.6">TX2</text>
<text x="143.3" y="201.1">RX2</text>
<text x="46.7" y="206.2">PB1</text>
<text x="46.7" y="208.8">BOOT120</text>
<text x="46.7" y="211.3">PB10</text>
<text x="46.7" y="213.8">PB11</text>
<text x="46.7" y="218.9">3V3</text>
<text x="56.9" y="224">STM32F103C8T6</text>
<text x="17.5" y="267.2">BOOT1</text>
<text x="58.2" y="267.2">BOOT0</text>
<text x="92.5" y="268.4">DIO</text>
<text x="27.7" y="271">10K</text>
<text x="48" y="271">10K</text>
<text x="92.5" y="271">CLK</text>
<text x="149.6" y="273.5">OSC-IN</text>
<text x="129.3" y="278.6">22P</text>
<text x="145.8" y="281.1">8MHz</text>
<text x="149.6" y="283.7">OSC-OUT</text>
<text x="129.3" y="288.8">22P</text>
</g>
<g font-size="2.3">
<text x="32.6" y="23.6">1</text>
<text x="60.6" y="22.3">EP</text>
<text x="64.6" y="23.6">28</text>
<text x="64.6" y="21">29</text>
<text x="117.7" y="22.3">1</text>
<text x="120.1" y="23.6">NC</text>
<text x="133.7" y="23.6">OUT</text>
<text x="139.6" y="22.3">8</text>
<text x="32.6" y="26.1">2</text>
<text x="32.6" y="28.6">3</text>
<text x="35" y="24.8">CP1</text>
<text x="35" y="27.4">CP2</text>
<text x="35" y="29.9">VCP</text>
<text x="58.5" y="24.8">GND</text>
<text x="59.2" y="29.9">EN1</text>
<text x="60" y="27.4">IN1</text>
<text x="64.6" y="28.6">26</text>
<text x="64.6" y="26.1">27</text>
<text x="117.7" y="24.8">2</text>
<text x="117.7" y="27.4">3</text>
<text x="117.7" y="29.9">4</text>
<text x="120.1" y="26.1">IN+</text>
<text x="120.1" y="28.6">IN-</text>
<text x="132.7" y="28.6">REF2</text>
<text x="132.7" y="26.1">REF1</text>
<text x="139.6" y="29.9">5</text>
<text x="139.6" y="27.4">6</text>
<text x="139.6" y="24.8">7</text>
<text x="32.6" y="31.2">4</text>
<text x="32.6" y="33.7">5</text>
<text x="35" y="32.5">VM</text>
<text x="35" y="35">OUT1</text>
<text x="59.2" y="35">EN2</text>
<text x="60" y="32.5">IN2</text>
<text x="64.6" y="33.7">24</text>
<text x="64.6" y="31.2">25</text>
<text x="120.1" y="31.2">GND</text>
<text x="135.5" y="31.2">VS</text>
<text x="213" y="35">2</text>
<text x="215.3" y="33.7">D</text>
<text x="225.5" y="33.7">RS</text>
<text x="229.7" y="35">7</text>
<text x="229.7" y="32.5">8</text>
<text x="32.6" y="36.3">6</text>
<text x="32.6" y="38.8">7</text>
<text x="32.6" y="41.3">8</text>
<text x="35" y="37.5">PGND1</text>
<text x="35" y="40.1">PGND2</text>
<text x="59.2" y="40.1">EN3</text>
<text x="60" y="37.5">IN3</text>
<text x="64.6" y="41.3">21</text>
<text x="64.6" y="38.8">22</text>
<text x="64.6" y="36.3">23</text>
<text x="213" y="37.5">3</text>
<text x="215.3" y="36.3">GND</text>
<text x="215.3" y="38.8">VCC</text>
<text x="215.3" y="41.3">R</text>
<text x="222.2" y="36.3">CANH</text>
<text x="222.6" y="38.8">CANL</text>
<text x="224.5" y="41.3">Vref</text>
<text x="229.7" y="40.1">5</text>
<text x="229.7" y="37.5">6</text>
<text x="31.4" y="46.4">10</text>
<text x="32.6" y="43.9">9</text>
<text x="35" y="42.6">OUT2</text>
<text x="35" y="45.2">OUT3</text>
<text x="35" y="47.7">PGND3</text>
<text x="53.7" y="47.7">COMPO#</text>
<text x="58.5" y="45.2">GND</text>
<text x="60.3" y="42.6">NC</text>
<text x="64.6" y="46.4">19</text>
<text x="64.6" y="43.9">20</text>
<text x="326" y="42.6">1</text>
<text x="326" y="45.2">2</text>
<text x="326" y="47.7">3</text>
<text x="328.3" y="43.9">FB</text>
<text x="328.3" y="46.4">EN</text>
<text x="334.8" y="43.9">BST</text>
<text x="335.5" y="46.4">SW</text>
<text x="340.2" y="47.7">4</text>
<text x="340.2" y="45.2">5</text>
<text x="340.2" y="42.6">6</text>
<text x="31.4" y="49">11</text>
<text x="31.4" y="51.5">12</text>
<text x="35" y="50.2">VM</text>
<text x="35" y="52.8">COMPP</text>
<text x="55" y="52.8">SLEEP#</text>
<text x="55.1" y="50.2">FAULT#</text>
<text x="64.6" y="51.5">17</text>
<text x="64.6" y="49">18</text>
<text x="246.1" y="53.8">1</text>
<text x="328.3" y="49">VIN</text>
<text x="334.1" y="49">GND</text>
<text x="31.4" y="54">13</text>
<text x="31.4" y="56.6">14</text>
<text x="35" y="55.3">COMPN</text>
<text x="35" y="57.9">GND</text>
<text x="53.2" y="57.9">V3P3OUT</text>
<text x="54.8" y="55.3">RESET#</text>
<text x="64.6" y="56.6">15</text>
<text x="64.6" y="54">16</text>
<text x="117.7" y="56.6">1</text>
<text x="117.7" y="59.1">2</text>
<text x="120.1" y="57.9">NC</text>
<text x="133.7" y="57.9">OUT</text>
<text x="139.6" y="59.1">7</text>
<text x="139.6" y="56.6">8</text>
<text x="246.1" y="56.3">2</text>
<text x="272.8" y="58.9">1</text>
<text x="117.7" y="61.7">3</text>
<text x="117.7" y="64.2">4</text>
<text x="120.1" y="60.4">IN+</text>
<text x="120.1" y="62.9">IN-</text>
<text x="120.1" y="65.5">GND</text>
<text x="132.7" y="62.9">REF2</text>
<text x="132.7" y="60.4">REF1</text>
<text x="135.5" y="65.5">VS</text>
<text x="139.6" y="64.2">5</text>
<text x="139.6" y="61.7">6</text>
<text x="246.1" y="65.2">1</text>
<text x="272.8" y="61.4">2</text>
<text x="246.1" y="67.8">2</text>
<text x="28.8" y="98.5">1</text>
<text x="28.8" y="101">2</text>
<text x="31.2" y="99.8">VDD5V</text>
<text x="43.2" y="99.8">DIR</text>
<text x="48.1" y="101">7</text>
<text x="48.1" y="98.5">8</text>
<text x="249.8" y="98.5">1</text>
<text x="249.8" y="101">2</text>
<text x="252.1" y="99.8">1</text>
<text x="254.2" y="96.6" transform="rotate(-90 254.2 96.6)">5</text>
<text x="255.5" y="99" transform="rotate(-90 255.5 99)">5</text>
<text x="28.8" y="106.1">4</text>
<text x="31.2" y="102.3">VDD3V3</text>
<text x="31.2" y="104.8">OUT</text>
<text x="31.2" y="107.4">GND</text>
<text x="42" y="107.4">PGO</text>
<text x="42.4" y="104.8">SDA</text>
<text x="42.7" y="102.3">SCL</text>
<text x="48.1" y="106.1">5</text>
<text x="48.1" y="103.6">6</text>
<text x="249.8" y="103.6">3</text>
<text x="252.1" y="102.3">2</text>
<text x="252.1" y="104.8">3</text>
<text x="255.5" y="106" transform="rotate(-90 255.5 106)">4</text>
<text x="254.2" y="108.3" transform="rotate(-90 254.2 108.3)">4</text>
<text x="55.5" y="160.7">1</text>
<text x="57.8" y="162">VBAT</text>
<text x="86.7" y="162">VDD_3</text>
<text x="95.1" y="160.7">48</text>
<text x="55.5" y="163.3">2</text>
<text x="55.5" y="165.8">3</text>
<text x="57.8" y="164.5">PC13-TAMPER-RTC</text>
<text x="57.8" y="167.1">PC14-OSC32_IN</text>
<text x="87" y="164.5">VSS_3</text>
<text x="89.8" y="167.1">PB9</text>
<text x="95.1" y="165.8">46 PB9</text>
<text x="95.1" y="163.3">47</text>
<text x="18.8" y="168.3">1</text>
<text x="30.2" y="168.3">2</text>
<text x="55.5" y="168.3">4</text>
<text x="55.5" y="173.4">6</text>
<text x="57.8" y="169.6">PC15-OSC32_OUT</text>
<text x="57.8" y="172.2">PD0-OSC_IN</text>
<text x="86.4" y="172.2">BOOT0</text>
<text x="89.8" y="169.6">PB8</text>
<text x="95.1" y="173.4">43 PB7</text>
<text x="95.1" y="170.9">44 BOOT0</text>
<text x="95.1" y="168.3">45 PB8</text>
<text x="55.5" y="176">7</text>
<text x="55.5" y="178.5">8</text>
<text x="57.8" y="174.7">PD1-OSC_OUT</text>
<text x="57.8" y="177.2">NRST</text>
<text x="57.8" y="179.8">VSSA</text>
<text x="89.8" y="179.8">PB5</text>
<text x="89.8" y="177.2">PB6</text>
<text x="89.8" y="174.7">PB7</text>
<text x="95.1" y="178.5">41 PB5</text>
<text x="95.1" y="176">42 PB6</text>
<text x="54.2" y="183.6">10</text>
<text x="55.5" y="181">9</text>
<text x="57.8" y="182.3">VDDA</text>
<text x="57.8" y="184.9">PA0-WKUP</text>
<text x="89.8" y="184.9">PB3</text>
<text x="89.8" y="182.3">PB4</text>
<text x="95.1" y="183.6">39 PB3</text>
<text x="95.1" y="181">40 PB4</text>
<text x="54.2" y="186.1">11</text>
<text x="54.2" y="188.7">12</text>
<text x="54.2" y="191.2">13</text>
<text x="57.8" y="187.4">PA1</text>
<text x="57.8" y="189.9">PA2</text>
<text x="88.5" y="189.9">PA14</text>
<text x="88.5" y="187.4">PA15</text>
<text x="95.1" y="191.2">36</text>
<text x="95.1" y="188.7">37 PA14</text>
<text x="95.1" y="186.1">38 PA15</text>
<text x="54.2" y="193.7">14</text>
<text x="54.2" y="196.3">15</text>
<text x="57.8" y="192.5">PA3</text>
<text x="57.8" y="195">PA4</text>
<text x="57.8" y="197.6">PA5</text>
<text x="86.7" y="192.5">VDD_2</text>
<text x="87" y="195">VSS_2</text>
<text x="88.5" y="197.6">PA13</text>
<text x="95.1" y="196.3">34 PA13</text>
<text x="95.1" y="193.7">35</text>
<text x="54.2" y="198.8">16</text>
<text x="54.2" y="201.4">17</text>
<text x="54.2" y="203.9">18</text>
<text x="57.8" y="200.1">PA6</text>
<text x="57.8" y="202.6">PA7</text>
<text x="88.5" y="202.6">PA11</text>
<text x="88.5" y="200.1">PA12</text>
<text x="95.1" y="203.9">31 PA10</text>
<text x="95.1" y="201.4">32 PA11</text>
<text x="95.1" y="198.8">33 PA12</text>
<text x="54.2" y="206.4">19</text>
<text x="57.8" y="205.2">PB0</text>
<text x="57.8" y="207.7">PB1</text>
<text x="88.5" y="205.2">PA10</text>
<text x="89.8" y="207.7">PA9</text>
<text x="95.1" y="209">29 PA8</text>
<text x="95.1" y="206.4">30 PA9</text>
<text x="54.2" y="211.5">21</text>
<text x="54.2" y="214.1">22</text>
<text x="57.8" y="210.3">PB2</text>
<text x="57.8" y="212.8">PB10</text>
<text x="57.8" y="215.3">PB11</text>
<text x="88.5" y="215.3">PB14</text>
<text x="88.5" y="212.8">PB15</text>
<text x="89.8" y="210.3">PA8</text>
<text x="95.1" y="214.1">27 PB14</text>
<text x="95.1" y="211.5">28 PB15</text>
<text x="54.2" y="216.6">23</text>
<text x="54.2" y="219.1">24</text>
<text x="57.8" y="217.9">VSS_1</text>
<text x="57.8" y="220.4">VDD_1</text>
<text x="88.5" y="220.4">PB12</text>
<text x="88.5" y="217.9">PB13</text>
<text x="95.1" y="219.1">25 PB12</text>
<text x="95.1" y="216.6">26 PB13</text>
<text x="85.2" y="269.2">3</text>
<text x="85.2" y="266.7">4</text>
<text x="87.5" y="267.9">4</text>
<text x="85.2" y="274.3">1</text>
<text x="85.2" y="271.7">2</text>
<text x="87.5" y="275.6">1</text>
<text x="87.5" y="273">2</text>
<text x="87.5" y="270.5">3</text>
</g>
<g font-size="1.5" fill="#000080">
<text x="34" y="18.4">U1</text>
<text x="119.1" y="18.4">U2</text>
<text x="119.1" y="52.7">U6</text>
<text x="82.3" y="263.5">H15</text>
</g>
</svg>
